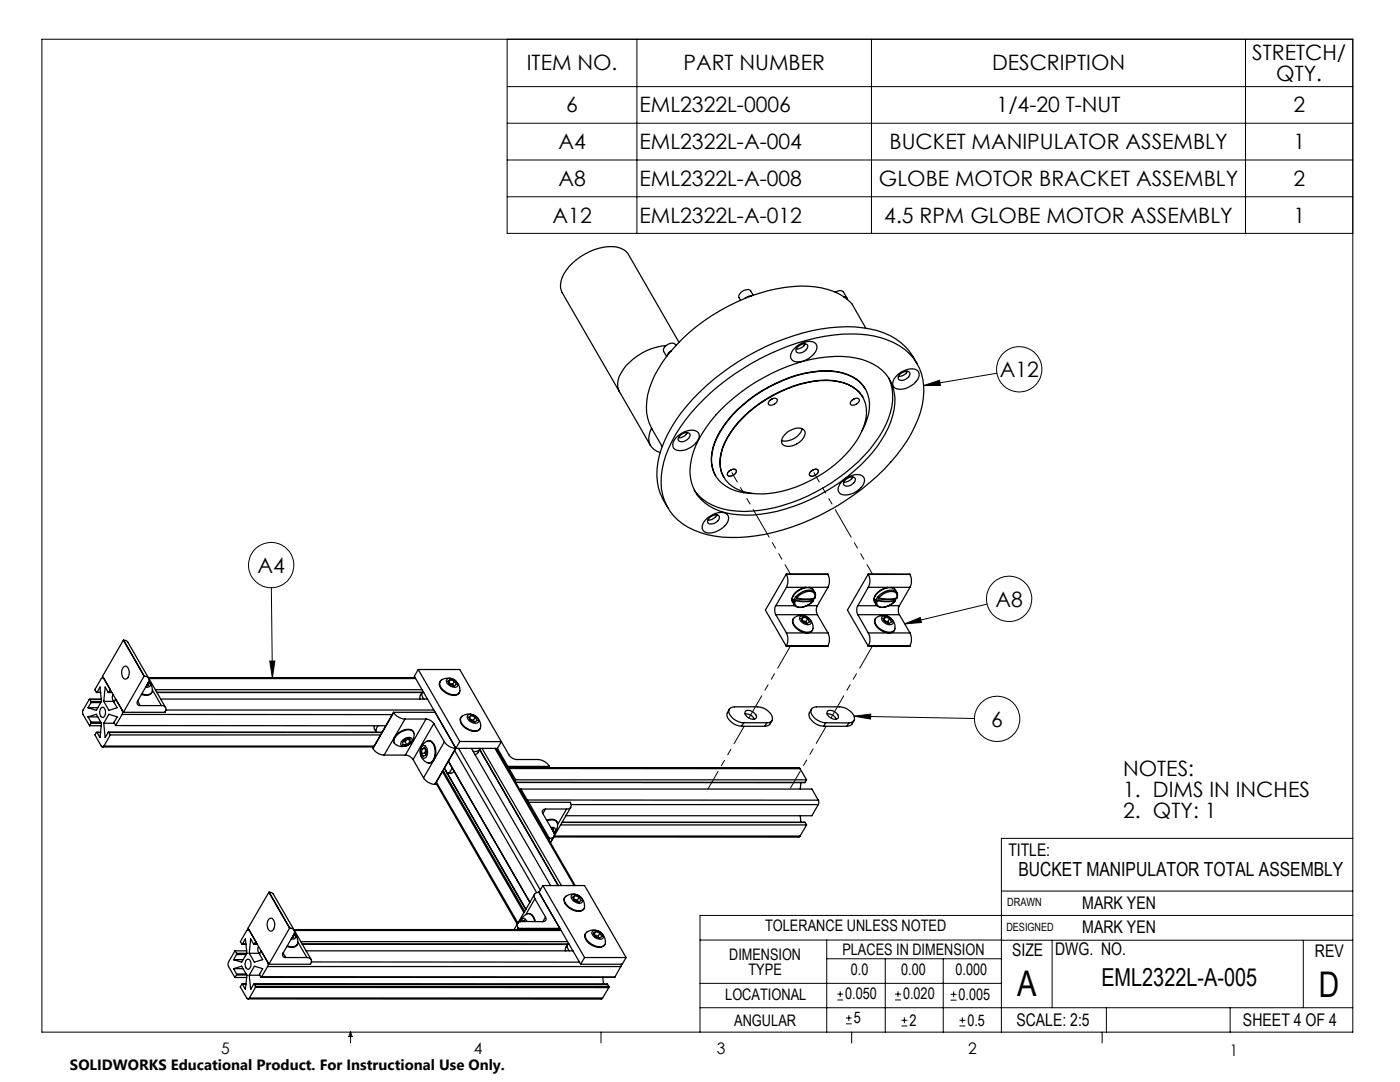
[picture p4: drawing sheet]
<svg xmlns="http://www.w3.org/2000/svg" width="279mm" height="216mm" viewBox="0 0 279 216" stroke-linecap="round" stroke-linejoin="round" font-family="sans-serif">
<g fill="none" stroke="#000" stroke-width=".2">
<path d="M8.4 7.8h261.6v198.2h-261.6zM101.2 7.8v38.8h168.8M101.2 17.3h168.8M127.1 7.8v38.8M173.9 7.8v38.8M248.6 7.8v38.8M101.2 24.6h168.8M101.2 31.9h168.8M101.2 39.3h168.8M184.3 76.9l3.2-1 .2 1zM199 74.5l-14.7 2.4M54.2 117.3l.2 17.9"/>
<path d="M53.8 131.9h1.1l-.5 3.3zM180.6 124.5l3.1-1.3 .2 1zM197 120.5l-16.4 4M170.5 142.9l3.3-.4-.1 1zM170.5 142.9l24 .5M199.8 177.8h70.2M270 167.3h-70.2v38.7M139.7 187.6h60.2M139.7 196.2h60.1M165 187.6v18.4M165 191.3h34.8M167.1 199.5h1.1"/>
<path d="M167.1 198.4h1.1M167.7 197.8v1.1M176.7 191.3v14.7M178.6 199.5h1.2M178.6 198.4h1.2M179.2 197.8v1.1M188.2 191.3v14.7M189.7 199.6h1.2M189.7 198.4h1.2M190.3 197.8v1.2M199.8 187.6h70.2M210 187.6v13.5"/>
<path d="M260.1 187.6v13.5M270 182.7h-130.3v23.3M70 206v2.1M70 206l.3 .8h-.7zM119.9 206v2.1M139.7 201.1h130.3M168.8 204.3h1.2M168.8 203.1h1.2M169.4 202.6v1.1M170 206v2.1M179.9 204.7h1.2M179.9 203.6h1.2"/>
<path d="M180.5 203v1.2M191.5 204.7h1.2M191.5 203.6h1.2M192.1 203v1.2M220 206v2.1M220.8 201.1v4.9M245.5 201.1v4.9"/>
<circle cx="203.4" cy="73.7" r="4.5"/>
<circle cx="54.1" cy="112.8" r="4.5"/>
<circle cx="201.4" cy="119.5" r="4.5"/>
<circle cx="199" cy="143.4" r="4.5"/>
</g>
<path d="M184.3 76.9l3.2-1 .2 1zM180.6 124.5l3.1-1.3 .2 1zM170.5 142.9l3.3-.4-.1 1zM53.8 131.9h1.1l-.5 3.3z" fill="#000"/>
<g fill="none" stroke="#000" stroke-width=".25">
<path d="M148.7 59.5a38.3 38.3 0 0 0-14.8 10.5M150 59l-1.3 .5M150 59a25.6 25.6 0 0 1 15.2-1.3l2.2 .9 1 .6M150 59l-.5 .1-.8 .4M150.3 58.9l-.5-.8a1.45 1.45 0 0 0-2.2 .5l-.2 .6 .4 .7M166.7 58.3a1.32 1.32 0 0 1 1.6-.1l.8 1.3M168.4 59.2l.7 .6M168.4 59.2a.62 .62 0 0 1 .7 .6M169.1 59.8l.9 .8 2.8 4.9M123.6 78.1l6.2 10.8M132.9 68.9a11.8 11.8 0 0 0-9.3 6.2 3.6 3.6 0 0 0 0 3M133.1 71a17.7 17.7 0 0 0-4.1 10.2 8.6 8.6 0 0 0 1 4.2"/>
<path d="M133.9 70l-.8 1M133.9 70l-.4 .3-.4 .7M134.9 68.9a1.06 1.06 0 0 0-1.7-.1 1.26 1.26 0 0 0-.8 1.3l.6 1M135.5 68.3l-10.1-17.5a4.5 4.5 0 0 0-4.9-1.5 11.6 11.6 0 0 0-8.3 6.1 3.7 3.7 0 0 0 0 3l11.4 19.7M140.5 79.7a46.2 46.2 0 0 1 27.6-13 18.6 18.6 0 0 1 12.5 3 10.7 10.7 0 0 1 3.4 11.2 28.3 28.3 0 0 1-8.9 14 46.5 46.5 0 0 1-26.1 12.2 19.6 19.6 0 0 1-12.8-2.6 10.4 10.4 0 0 1-4-10.8 26.8 26.8 0 0 1 8.3-14zM153.6 79.9a1.19 1.19 0 0 1 1.5-.2 1.15 1.15 0 0 1-1.7 .9l-.1-.2zM154.2 79.6l-.5 .2M158.4 69.6a3.8 3.8 0 0 1 4.2-1.2 1.46 1.46 0 0 1-.2 2.3 3.8 3.8 0 0 1-4.1 1.3 1.49 1.49 0 0 1 .1-2.4zM159.3 69.1l.3-.2a1.21 1.21 0 0 1 1.6 0 1.58 1.58 0 0 1-2.3 1.3 .84 .84 0 0 1 .4-1.1zM160.7 68.6v.1a2 2 0 0 1-1.8 .9M170 79.9a1.19 1.19 0 0 1 1.4-.2 1.15 1.15 0 0 1-1.7 .9v-.2zM170.5 79.6l-.4 .2"/>
<path d="M172.2 79.2a7.2 7.2 0 0 0-6-3.3 23.8 23.8 0 0 0-16.8 6.3 16.9 16.9 0 0 0-5.5 8.3 6.2 6.2 0 0 0 .6 4.8M172.7 77.6a7.4 7.4 0 0 0-5.6-3.4 22.4 22.4 0 0 0-13.7 3 23.3 23.3 0 0 0-10.8 11.1 7.3 7.3 0 0 0 .2 6.6M177.3 75.4a10.1 10.1 0 0 1 0 8 26.9 26.9 0 0 1-10 12 33.9 33.9 0 0 1-18.8 6.7 11.9 11.9 0 0 1-9.7-4l-.3-.3M178.8 75.1a3.8 3.8 0 0 1 4.2-1.3 1.46 1.46 0 0 1-.2 2.4 3.8 3.8 0 0 1-4.2 1.3 1.49 1.49 0 0 1 .2-2.4zM179.7 74.6a1.36 1.36 0 0 1 1.9-.2 1.56 1.56 0 0 1-2.2 1.3 .77 .77 0 0 1 .3-1.1zM181.1 74.1v.1a2.16 2.16 0 0 1-1.8 .9M183 72.6a12.2 12.2 0 0 0-9.3-6.9 32.1 32.1 0 0 0-17.2 2 45.9 45.9 0 0 0-21.6 16.1 18.7 18.7 0 0 0-3.7 12.3 11.3 11.3 0 0 0 2.1 5.2M130 85.4a3.2 3.2 0 0 0 .6 4.3l1.2 .6M130 85.4l2.2 3.7M134.9 87.3a3.9 3.9 0 0 1 4.2-1.2 1.2 1.2 0 0 1 .1 1.8 4 4 0 0 1-4.4 1.8 1.52 1.52 0 0 1 .1-2.4zM135.8 86.9a1.36 1.36 0 0 1 1.9-.3 1.58 1.58 0 0 1-2.3 1.3 .84 .84 0 0 1 .4-1zM137.2 86.3v.1a2 2 0 0 1-1.8 .9"/>
<path d="M144 81.6a36.2 36.2 0 0 1 21.1-10.4 14.5 14.5 0 0 1 10.9 2.7 8.5 8.5 0 0 1 2.2 9 24.5 24.5 0 0 1-9.1 12.2 34.6 34.6 0 0 1-20.2 7.7 12 12 0 0 1-9.7-3.9 9.3 9.3 0 0 1-.9-8.6 22.9 22.9 0 0 1 5.7-8.7zM145.5 94.1a1.11 1.11 0 0 1 1.4-.3 1.18 1.18 0 0 1-1.7 1l-.1-.2zM146 93.7l-.4 .3M148.4 83.2a25.4 25.4 0 0 1 16.6-7.3 8.2 8.2 0 0 1 7.1 3.2 7.5 7.5 0 0 1-.4 7.5 24.6 24.6 0 0 1-16.9 11.7 11.8 11.8 0 0 1-8.7-1.3 5.8 5.8 0 0 1-2.2-6.5 14.9 14.9 0 0 1 4.5-7.3zM156.6 86.7a2.98 2.98 0 0 1 3.8-.9 1.8 1.8 0 0 1-.8 2.4 2.92 2.92 0 0 1-3.4 .5 1.45 1.45 0 0 1 .4-2zM160.1 85.5a3.6 3.6 0 0 1-4.1 2.4M161.8 94.1a1.07 1.07 0 0 1 1.5-.3 1.15 1.15 0 0 1-1.8 1v-.2zM162.3 93.7l-.4 .3M167.9 96.2a3.8 3.8 0 0 1 4.1-1.3 1.46 1.46 0 0 1-.1 2.4 3.9 3.9 0 0 1-4.2 1.3 1.5 1.5 0 0 1 .2-2.4zM168.8 95.7a1.36 1.36 0 0 1 1.9-.2 1.56 1.56 0 0 1-2.2 1.3 .77 .77 0 0 1 .3-1.1zM170.2 95.2l-.2 .3a2 2 0 0 1-1.6 .7M172 85.9a8.8 8.8 0 0 0 .8-8.1 8.1 8.1 0 0 0-6.9-3.7 25.9 25.9 0 0 0-17.6 6.7 17.6 17.6 0 0 0-6.2 9.7 6.3 6.3 0 0 0 4.7 7.4l1 .3 2.5 .3"/>
<path d="M140.8 103.8a3.8 3.8 0 0 1 4.1-1.3 1.49 1.49 0 0 1-.2 2.3 3.8 3.8 0 0 1-4.1 1.3 1.49 1.49 0 0 1 .2-2.3zM141.6 103.3a1.3 1.3 0 0 1 1.9-.3 1.56 1.56 0 0 1-2.2 1.4 .81 .81 0 0 1 .3-1.1zM143.1 102.7l-.3 .4a2 2 0 0 1-1.5 .7M156.9 114.5l.1 .1M156.9 114.5l-4.1 7.2 4.1 7.2M156.9 114.5l8.3 .1M157 114.6a3.1 3.1 0 0 1 0 2.6M157 117.2l-2.2 3.7M157 114.6h8.2M157 117.2h3.8M158.5 119.7h.1M158.5 119.7h3.8v.2"/>
<path d="M158.5 119.7l.2 .2M158.5 119.7l-.1 .4 .1 .6M158.7 119.9a9.2 9.2 0 0 0 3.6 0M158.7 119.9a1 1 0 0 0 .2 1 1 1 0 0 0 1 .3l.6-.1a3.8 3.8 0 0 0 1.8-1.2M158.8 119.2l.2 .1M158.8 119.2l-.3 .5M159 119.3a3.3 3.3 0 0 1 3.2-1.2 .89 .89 0 0 1 .4 1.2M159 119.3a7.7 7.7 0 0 0 3.6 0M161.4 117.2h3.8M162.3 117.7a2.22 2.22 0 0 0-3.1 .1 1.97 1.97 0 0 0-1 2.4M162.3 119.8a3.3 3.3 0 0 1-3.4 1.2l-.4-.3M162.6 119.3l-.3 .4"/>
<path d="M162.6 118.2a.98 .98 0 0 1 0 1.1M162.6 118.2a1.95 1.95 0 0 0-2.4-.1l-1.1 .6-.3 .5M162.6 118.2v.1a1.54 1.54 0 0 0-2.2-.9 2.99 2.99 0 0 0-2.3 2.4l.1 .3M165.2 114.6a3.1 3.1 0 0 1 0 2.6M165.2 117.2l-2.1 3.7M173.3 114.6a2.77 2.77 0 0 1 0 2.6M173.3 114.6h8.3M173.3 114.5v.1M173.3 117.2l-2.1 3.7M173.3 114.5l-4.2 7.2 4.2 7.2M173.3 114.5l8.3 .1M173.3 117.2h3.9"/>
<path d="M174.8 119.7l.2 .2M174.8 119.7l-.1 .4 .1 .6M174.8 119.7h.1M174.8 119.7h3.9M175 119.9a9.2 9.2 0 0 0 3.6 0M175 119.9a1 1 0 0 0 .3 1 1 1 0 0 0 1 .3l1-.3 1.3-1M175.2 119.2l.2 .1M175.2 119.2l-.4 .5M175.4 119.3a2.74 2.74 0 0 1 3.4-1l.2 .3v.7M175.4 119.3a7.7 7.7 0 0 0 3.6 0M177.8 117.2h3.8M178.7 117.7a2.22 2.22 0 0 0-3.1 .1 1.97 1.97 0 0 0-1 2.4"/>
<path d="M178.7 119.7l-.1 .2M178.7 119.8a3.3 3.3 0 0 1-3.4 1.2l-.5-.3M178.9 119.3l-.2 .4M179 118.2a.93 .93 0 0 1 0 1.1M179 118.2a1.88 1.88 0 0 0-2.5-.1l-1 .6-.3 .5M179 118.2v.1a1.54 1.54 0 0 0-2.2-.9 2.99 2.99 0 0 0-2.4 2.4l.2 .4M181.6 114.6a3.1 3.1 0 0 1 0 2.6M181.6 117.2l-2.1 3.7M17.9 139.5h2.3M17.9 139.6l-.1-.1-1.3 2.5 .1 .6 1.3 2.2M17.9 139.6l.3 .4M17.9 139.6h2.3"/>
<path d="M18.2 140v.2M18.2 140h2M19.3 138.2h.8M19.4 138.1h-.2l-.2-.6 1.2-2.1a.29 .29 0 0 1 .3-.2 .29 .29 0 0 1 .2 .2l1.3 2.2-.3 .5M19.4 138.1l.6-1 .2 2.8-1 1.8-1.6-.5M19.4 138.1h.7M20.5 135.2h.1M20.7 139.9l1 1.8 1.7-.5-.6-1.1 .3-.6 1.3 2.2 .1 .4-.1 .5M20.7 139.9h1.9M21.7 138.2h.6M21.7 138.1h-.1l-.6-1-.3 2.8M21.7 138.1h.6"/>
<path d="M22.6 138.6a1.16 1.16 0 0 0 .2 1.5M24.6 133.2l.5-.3a1.52 1.52 0 0 1 0 2.6 1.18 1.18 0 0 1-.8-1.7zM24.6 127.7l-4.1 7.2 4.1 7.2M24.6 127.7l4.2 7.2M24.6 127.7h.1M24.7 127.7l.5 .1 .3 .3 4.2 7.2M24.7 127.7l4.1 7.2M27.5 139.9a.56 .56 0 0 0-.1 .6 .56 .56 0 0 0 .6 .3M27.5 139.9l.5 .9M28.8 134.9l-4.2 7.2M28.8 134.9h.1M28.8 134.9a.79 .79 0 0 1 .9 .4 .79 .79 0 0 1-.1 .9"/>
<path d="M29.6 136.2l-2.1 3.7M29.6 136.2h.1M29.6 135.2h53.2M29.6 136.2v.6h-.4M29.6 136.2l-.3 .6M29.7 136a1.85 1.85 0 0 1 .4 2.4 1.92 1.92 0 0 1-1.8 0M29.7 136a.63 .63 0 0 1 .3 .6 .63 .63 0 0 1-.5 .5h-.4M29.7 135.4l3.3 5.7M29.7 135.4h53.2M30.3 138.2a1.52 1.52 0 0 1-2.1 .4M30.4 137.7l1.8 3.1M31 137.6h53.2"/>
<path d="M31.3 138.1h53.2M31.3 138.2h53.3M32.1 139.5h53.2M83.5 133.6l-.8 1.3 8.3 14.4M83.5 133.6l8.3 14.4M83.5 133.6h8.3l8.2 14.4M83.8 139.5a1.35 1.35 0 0 1 .4-1.3 1.41 1.41 0 0 0 .4 1.3M87.8 136a1.47 1.47 0 0 0 .8 2 2.36 2.36 0 0 0 3 .3l.1-.1M88.1 135.7a2.35 2.35 0 0 1 2.6 0 2.35 2.35 0 0 1 1 2.5 1.98 1.98 0 0 1-2.6 0 1.93 1.93 0 0 1-1.3-2.2zM89.2 135.6a1.58 1.58 0 0 1 2.2 1.1 1.07 1.07 0 0 1-1.8 0 .82 .82 0 0 1-.4-1.1zM89.6 136.3l.7 .3M89.9 135.6l-.5 .3 .4 .7 .8 .3 .5-.3-.4-.7"/>
<path d="M89.9 135.6l.8 .3M89.9 135.6l-.4 .6M90.3 136.6l.2 .2M90.7 135.9l-.4 .7M154.8 120.9a2.02 2.02 0 0 0 0 1.8M154.8 122.7l2.2 3.6M154.8 122.7h8.3M154.8 120.9h3.8M157 126.3a3.1 3.1 0 0 1 0 2.6M157 128.9h-.1M157 126.3h8.2M157 128.9h8.2"/>
<path d="M158.1 128.9h.6M158.2 120.1l.3 .6M158.3 123.5a1.47 1.47 0 0 0 .8 2 2.36 2.36 0 0 0 3 .3l.1-.1M158.5 120.7h.1M158.5 123.2a2.35 2.35 0 0 1 2.7 0 2.35 2.35 0 0 1 1 2.5 1.98 1.98 0 0 1-2.6 0 1.93 1.93 0 0 1-1.3-2.2zM159.7 123.1a1.61 1.61 0 0 1 2.2 1.1 1.08 1.08 0 0 1-1.8 0 .82 .82 0 0 1-.4-1.1zM160.1 123.8l.7 .3M160.3 123.1l-.4 .3 .4 .7 .8 .3 .4-.3-.3-.7M160.3 123.1l.9 .3M160.3 123.1l-.3 .6M160.8 124.1l.2 .3M161 120.9h2.1"/>
<path d="M161.2 123.4l-.4 .7M163.1 120.9a2.02 2.02 0 0 0 0 1.8M163.1 122.7l2.1 3.6M165.2 126.3a3.1 3.1 0 0 1 0 2.6M165.2 128.9h-8.3M171.2 120.9a2.02 2.02 0 0 0 0 1.8M171.2 122.7h8.3M171.2 122.7l2.1 3.6M171.2 120.9h3.8M173.3 126.3a2.77 2.77 0 0 1 0 2.6M173.3 126.3h8.3M173.3 128.9h8.3"/>
<path d="M173.3 128.9h.1M174.5 128.9h.6M174.6 120.2l.2 .5M174.7 123.5a1.49 1.49 0 0 0 .7 2 2.41 2.41 0 0 0 3.1 .3v-.1M174.9 123.2a2.35 2.35 0 0 1 2.7 0 2.35 2.35 0 0 1 .9 2.5 1.98 1.98 0 0 1-2.5 0 1.93 1.93 0 0 1-1.3-2.2zM176 123.1a1.56 1.56 0 0 1 2.2 1.1v.3a1.58 1.58 0 0 1-2.3-1.2zM176.5 123.8l.7 .3M176.7 123.1l-.5 .3 .4 .7 .8 .3 .5-.3-.3-.7M176.7 123.1l.9 .3M176.7 123.1l-.3 .6M177.2 124.1l.1 .3M177.4 120.9h2.1"/>
<path d="M177.6 123.4l-.4 .7M179.5 120.9a2.02 2.02 0 0 0 0 1.8M179.5 122.7l2.1 3.6M181.6 126.3a3.1 3.1 0 0 1 0 2.6M181.6 128.9h-8.3M17.6 143.1l1.6-.6 1 1.8M17.6 143.1l.6 1M17.6 143.1h1.9M17.6 141.2h1.9M17.9 144.8h2.3M18.2 144.1v.2M18.2 144.3l-.3 .5"/>
<path d="M18.2 140.2l-.6 1M18.2 144.3h2M18.2 144.1h1.9M18.2 140.2h1.9M19.3 146.1h.8M20.2 144.3l-.2 2.9-.7-1.1-.4 .5 1.3 2.3a.29 .29 0 0 0 .3 .1 .29 .29 0 0 0 .2-.1M20.2 141.2l.3-.1a1.21 1.21 0 0 1 0 2.1 1.22 1.22 0 0 1-.3-2zM20.5 149h54M20.7 144.3l1-1.8 1.7 .6-.6 1 .3 .7M20.7 144.3l.3 2.9 .6-1h.1M20.7 144.3h2.1M20.7 148.9h53.9"/>
<path d="M21.7 146.1h54.5l-54.5 .1M21.7 146.2l.3 .4M22 146.6l-1.3 2.3M22 146.6h53.9M23.1 144.8h53.9M24.4 142.6l-1.3 2.2M24.4 142.6h53.9M28 140.8h4.2M32.2 140.8a.79 .79 0 0 1 .9 .4 .79 .79 0 0 1-.2 .9h-8.3M33.1 141.7h53.5M74.4 149.4a2.85 2.85 0 0 0 2.3 1.3M74.7 144.8l-.1 .4 .5 .9a1.45 1.45 0 0 1 .4-1.3"/>
<path d="M76.7 150.7h4.2M78.5 142.1h8.4l4.1 7.2M78.5 142.1l.1 .1M78.5 142.1l-4.1 7.3M78.6 142.2a3.1 3.1 0 0 0 2.2 1.3M78.6 142.2l-4.2 7.2M79.1 146.8a2.94 2.94 0 0 1 3.2-1 2.02 2.02 0 0 1-1.1 3 1.93 1.93 0 0 1-2.6-.8l.2-.8zM80.3 147.7a1.28 1.28 0 0 1 1.9-.2 1.6 1.6 0 0 1-2 1.3 .72 .72 0 0 1 .1-1.1zM80.4 148h.4M80.8 148l.4 .6M80.8 143.5h4.2M80.8 143.5l-4.1 7.2"/>
<path d="M80.9 150.7a1.91 1.91 0 0 1 1.5 .9M81.4 147.5l-.6 .5M81.5 147.5l.3 .5M81.8 148v-.5h-.7l-.7 .5v.6h.8M81.8 148l-.6 .6M82.4 151.6l2.1 3.6M82.5 146.1a1.48 1.48 0 0 0-2.1-.4 2.78 2.78 0 0 0-1.9 2.1l.2 .5M84.1 150.3h.7M84.2 149.4l.5-.2 .4 .6-.1 .9-.5 .2-.4-.6M84.2 149.4l-.1 .9M84.2 149.4h.7M84.3 148.9a.59 .59 0 0 1 .9 .4 1.55 1.55 0 0 1-.5 2 1.38 1.38 0 0 1-.6-2.1z"/>
<path d="M84.5 155.2a2.82 2.82 0 0 0 2.3 1.3M84.7 148.2l.5-.3a1.42 1.42 0 0 1 1.6 1.6 2.58 2.58 0 0 1-.9 2.7 1.98 1.98 0 0 1-2-2.4l.1-.6zM84.8 150.3l.2 .3M84.9 149.5l-.1 .8M85 143.5a2.08 2.08 0 0 1 1.6 .9M85 143.5l-4.1 7.2M85.5 147.8a1.56 1.56 0 0 1 1.4 1.7 2.58 2.58 0 0 1-.9 2.7l-.5 .1M86.6 144.4l2.1 3.6M86.6 144.4l-4.2 7.2M87 156.2l16.2 28.2M87.1 156.1l16.3 28.1M88.3 154l16.3 28.1"/>
<path d="M88.4 153.7l16.3 28.2M88.7 148a2.85 2.85 0 0 0 2.2 1.3M88.7 153.3l16.3 28.1M88.7 148l-4.2 7.2M88.7 153.3l16.2 28.2M89.5 151.9l16.2 28.2M89.5 151.9l16.3 28.1M90.2 153.2a1.31 1.31 0 0 1-.9 1.1M90.6 153.9a1.3 1.3 0 0 1-1.3 .4M90.7 149.8l16.4 28.3M90.9 149.3h8.4M90.9 149.3l-4.1 7.2"/>
<path d="M91 149.3l-4.2 7.2M91.5 149.3l16.3 28.3M91.8 148l-.8 1.3M91.8 148h8.2M92 143.2a1.58 1.58 0 0 0 .7 2 2.59 2.59 0 0 0 2.8 .5l.3-.3M92.2 142.9a2.31 2.31 0 0 1 2.7 0 2.31 2.31 0 0 1 .9 2.5 1.92 1.92 0 0 1-2.5 0 1.96 1.96 0 0 1-1.3-2.2zM93.3 142.7a1.57 1.57 0 0 1 2.2 1.2 .82 .82 0 0 1-1.4 .2 1.19 1.19 0 0 1-.8-1.4zM93.7 143.4l.8 .3M94 142.8l-.4 .3 .3 .7 .9 .3 .4-.3-.3-.7M94 142.8l.9 .3M94 142.8l-.3 .5M94.1 149.3l15.8 27.4"/>
<path d="M94.4 149.9a1.42 1.42 0 0 0 1.3-.3 1.48 1.48 0 0 1-.9 1M94.5 143.7l.2 .3M94.9 143.1l-.4 .6M95.6 149.3l15.8 27.4M96.2 149.3l15.8 27.4M98.8 149.3l15.8 27.4M99 149.3l15.8 27.4M99.3 149.3l2.1 3.6M100 148l1.6 2.7a1.91 1.91 0 0 0 1.6 .9h4.2a2.82 2.82 0 0 1 2.2 1.3M100 148l-.7 1.3M101.2 153.2h.2l.2 .2M101.4 153.2h58l.3 .2"/>
<path d="M101.4 152.9l-.2 .3M101.4 152.9h8.2M101.6 153.4l1.3 2.2M101.6 153.4h58.1M102.9 156.1h57.8zM102.9 155.6l-.1 .3M102.9 155.6h58.1M104 157.4l-.2 .3M104 157.4l1.2 2.2M104 157.4h58l1.3 2.3M105.2 159.6l.1 .7M105.2 159.6l58.1 .1"/>
<path d="M109.6 152.9l-.1 .3M145.6 141.5a1.63 1.63 0 0 0 .4 2.6 3.4 3.4 0 0 0 2 .8M148 144.9h4.6M148.4 144.2a3 3 0 0 1-2.9-2.3 1 1 0 0 1 1.1-.9h4.6a3.1 3.1 0 0 1 3 2.4 .95 .95 0 0 1-1.2 .8M148.4 144.2l-.4 .7M148.4 144.2h4.6M148.7 142.5a1.82 1.82 0 0 1 1.9 1M148.8 141.9a1.61 1.61 0 0 1 2.2 1.3 1.47 1.47 0 0 1-2.3-1.1zM153 144.2l-.4 .7M154.1 143.8l-.6 .9-.9 .2M159.7 153.4l1.3 2.2M159.8 156.2l-.1 1.2"/>
<path d="M161 155.6l-.3 .5M161.9 141.5a1.6 1.6 0 0 0 .4 2.6 3.4 3.4 0 0 0 2.1 .8M163.3 159.7l.1 .2-.1 .6M164.4 144.9h4.6M164.8 144.2a3 3 0 0 1-3-2.3 1 1 0 0 1 1.1-.9h4.7a3.1 3.1 0 0 1 2.9 2.4 1.01 1.01 0 0 1-1.1 .9M164.8 144.2l-.4 .7M164.8 144.2l4.6 .1M165.1 142.5a1.73 1.73 0 0 1 1.8 1M165.2 141.9a1.61 1.61 0 0 1 2.1 1.3 1.47 1.47 0 0 1-2.2-1.1zM169.4 144.3l-.4 .6M170.5 143.8l-.7 .9-.8 .2M53.7 178h.1"/>
<path d="M53.7 178l-4.2 7.2 4.2 7.2M53.7 178l4.1 7.2M53.7 178l.5 .1 .3 .3 7.6 13.1M53.7 178l4.2 7.2M105.5 160.1h8.3a.81 .81 0 0 1 .1 .9 .81 .81 0 0 1-.8 .4M105.5 160.1l-.2 .3M105.5 160.1l4.1 7.2M106.7 178.4l-3.4 5.8M106.8 179.4l2.1 3.6M106.8 179.4l-1.8 3.1M107.6 178a.82 .82 0 0 0-.9 .4 .82 .82 0 0 0 .1 1M107.6 178l8.3 14.4"/>
<path d="M107.6 178l4.1 7.2M108.3 176.7l-.7 1.3M108.3 176.7l8.4 14.4M108.3 176.7h8.4l8.3 14.4M108.3 162.3l2.2 3.7M108.9 161.4a.58 .58 0 0 0-.6 .3 .58 .58 0 0 0 0 .6M108.9 161.4h4.2M108.9 161.4l-.6 .9M109.1 163.7a1.46 1.46 0 0 1 2.1 .3M109.2 163.8a1.4 1.4 0 0 1 2.1 .6l-.1 .7-.6 1.2M109.6 167.3l-.1 .2M109.6 167.3h.1"/>
<path d="M109.7 167.3l-.2 .3M110 165.1a.69 .69 0 0 1 .9 .6l-.3 .5M110.1 165.4h.3l.1 .6M110.2 165.4l.3 .6M110.5 166a.79 .79 0 0 1 .1 .9 .79 .79 0 0 1-.9 .4M110.5 166h.1M110.6 166.8h49.1M111.9 164.6h49.1M112.1 164.1h48.6M112.7 179.1a2.29 2.29 0 0 1 2.8-.4 2.29 2.29 0 0 1 1.1 2.6 1.94 1.94 0 0 1-2.6 0 1.96 1.96 0 0 1-1.3-2.2zM112.7 179.1a1.58 1.58 0 0 0 .8 2 2.59 2.59 0 0 0 2.8 .5l.3-.3M113.1 161.4l-1.8 3.2"/>
<path d="M113.9 161.1l-4 7 .7-1.2M114 160.5h49.3M114.1 178.6a1.57 1.57 0 0 1 2.2 1.2 .82 .82 0 0 1-1.4 .2 1.19 1.19 0 0 1-.8-1.4zM114.5 179.4l.7 .2M114.8 178.7l-.5 .3 .4 .7 .8 .3 .5-.3-.4-.7M114.8 178.7l.8 .3M114.8 178.7l-.4 .5M115.2 179.6l.2 .4M115.6 179l-.4 .6M159.7 166.8l-.3 .2h-48.9M159.7 162.8l.1 1.3M160.6 164.1h.1"/>
<path d="M160.7 164.1l.3 .5M161 164.6l-1.3 2.2M163.3 160.5l-1.3 2.3h-49.1M46.6 193.3l1.6-.5 1.1 1.8-.3 2.8-.6-1M46.6 193.3l.6 1M46.6 193.3h1.9M46.6 191.5h1.9M46.9 189.7l-1.4 2.6 .1 .6 1.3 2.2M46.9 195.1h2.3M46.9 189.7l.3 .5M46.9 189.7h2.3M47.2 190.2v.3"/>
<path d="M47.2 194.3v.3M47.2 190.5l-.6 1M47.2 194.6l-.3 .5M47.2 190.2h2M47.2 194.6h2M47.2 194.3h1.9M47.2 190.5h1.9M48.3 196.4h.8M48.3 188.4h.8M48.4 188.4h-.1l-.3-.5 1.2-2.2a.29 .29 0 0 1 .3-.2 .29 .29 0 0 1 .3 .2l1.2 2.2-.4 .5-.6-1-.3 2.8M48.4 196.4l-.5 .5 1.3 2.2a.29 .29 0 0 0 .3 .2 .29 .29 0 0 0 .3-.2M48.4 188.4l.6-1 .3 2.8-1.1 1.8-1.6-.5"/>
<path d="M49.3 191.5l.2-.1a1.17 1.17 0 0 1 0 2 1.24 1.24 0 0 1-.2-1.9zM49.5 185.5h.2M49.7 190.2l1.1 1.8 1.6-.5-.6-1.1 .3-.7 1.3 2.2 .1 .5-.1 .5M49.7 194.6l1.1-1.8 1.6 .5-.6 1 .2 .6h.2M49.7 194.6l.3 2.8 .6-1h.2M49.7 194.6h2.1M49.7 190.2h2M49.8 199.1h70.5M50.7 196.4h70.5M50.7 188.4h.7M50.8 196.4l.2 .4M50.8 196.4h70.4"/>
<path d="M51 196.8v.2M51 197l-1.2 2.1M51 197l70.5 .1M51 196.8h70.5M51.6 188.9a1.16 1.16 0 0 0 .2 1.5M52.2 194.9l70.5 .1M53.4 192.9l-1.2 2M53.4 192.9h70.5M53.6 183.4l.5-.2a1.55 1.55 0 0 1 .1 2.6 1.24 1.24 0 0 1-.9-1.7zM53.7 192.4h8.2M56.5 190.1a.56 .56 0 0 0-.1 .7 .56 .56 0 0 0 .6 .3M56.5 190.1l.5 1"/>
<path d="M57 191.1h4.2M57.8 185.2h.1M57.8 185.2l-4.1 7.2M57.9 185.2a.79 .79 0 0 1 .8 .4 .79 .79 0 0 1-.1 .9l-2.1 3.6M58.1 187.4a.69 .69 0 0 0 .9-.6l-.3-.6a1.85 1.85 0 0 1 .4 2.5 2.06 2.06 0 0 1-1.8 0M58.6 186.5h.1M58.6 185.5h53.3M58.6 186.5v.6h-.3M58.6 186.5l-.3 .6M58.7 185.7h53.3M59.3 188.5a1.52 1.52 0 0 1-2 .3M59.4 188l1.8 3.1"/>
<path d="M60 187.9h53.2M61.1 189.7h53.2M61.2 191.1a.79 .79 0 0 1 .9 .3 .79 .79 0 0 1-.1 1M62 192.4h-.1M62.1 191.9l53.5 .1M103.3 184.3l-.7 1.2M103.4 185.2h.1M103.4 185.2l-.2 .3M103.4 185.2h8.3M103.4 185.2l-.1 .3M104.1 183.9h.1M104.1 183.9a.79 .79 0 0 0-.8 .4 .79 .79 0 0 0 .1 .9"/>
<path d="M104.1 183.9l.5-.3 .2 .3M104.1 183.9h.7M104.1 183.9h4.2M105.2 183.9l-.5-.6a.7 .7 0 0 0-.8 .6 2.17 2.17 0 0 1 1.6-1.6 1.63 1.63 0 0 1 1.2 1.6M105.5 182.3a1.5 1.5 0 0 1 1.3 1.6M108.9 183a.56 .56 0 0 1 0 .6 .56 .56 0 0 1-.6 .3M108.9 183l-.6 .9M111.7 185.2l-.1 .3M111.8 185.3l-.2 .2M113.6 188.4h-53.3l53.3 .1M113.6 189.7a1.27 1.27 0 0 1-.3-1.2l-.4 .5v.8M116.7 191.1l-.8 1.3"/>
<path d="M116.7 191.1h8.3M116.9 186.3a1.48 1.48 0 0 0 .7 2 2.41 2.41 0 0 0 3 .3l.1-.1M117.1 186a2.34 2.34 0 0 1 2.7 0 2.34 2.34 0 0 1 .9 2.5 1.98 1.98 0 0 1-2.6 0 1.92 1.92 0 0 1-1.2-2.2zM118.2 185.8a1.58 1.58 0 0 1 2.2 1.2 1.07 1.07 0 0 1-1.8 0 .82 .82 0 0 1-.4-1.2zM118.6 186.5l.8 .3M118.9 185.9l.8 .3M118.9 185.9l-.5 .3 .4 .7 .9 .3 .4-.3-.4-.7M118.9 185.9l-.3 .5M119.4 186.8l.2 .3M119.7 186.2l-.3 .6M120.3 199.1l-.3 .3-70.5-.1M120.3 195l.1 1.4"/>
<path d="M121.2 196.4l.3 .4M121.5 196.8v.3M121.5 197.1l-1.2 2M122.7 195h-70.6M123.9 192.9l-1.2 2.1M124 192.4l-.1 .5M125 191.1l-.8 1.3h-8.3"/>
</g>
<path d="M146.5 93.6a1.19 1.19 0 0 0-1.3 1.2 1.15 1.15 0 0 0 1.7-1l-.4-.2M162.8 93.6a1.19 1.19 0 0 0-1.2 1.2 1.15 1.15 0 0 0 1.7-1l-.5-.2M158.8 128.9h-.7M175.1 128.9h-.6" fill="none" stroke="#000" stroke-width=".2" stroke-dasharray="6.3 1.3 1.3 1.3 1.3 1.3"/>
<path d="M157.8 128.9l-8.3 14.4M174.1 128.9l-8.3 14.4" fill="none" stroke="#000" stroke-width=".2" stroke-dasharray="6.3 1.3 1.3 1.3 1.3 1.3" stroke-dashoffset="1.2"/>
<path d="M164.9 144.9l-7.2 12.4" fill="none" stroke="#000" stroke-width=".2" stroke-dasharray="6.3 1.3 1.3 1.3 1.3 1.3" stroke-dashoffset="2.4"/>
<path d="M148.5 144.9l-7.2 12.5" fill="none" stroke="#000" stroke-width=".2" stroke-dasharray="6.3 1.3 1.3 1.3 1.3 1.3" stroke-dashoffset="2.3"/>
<path d="M157.7 114.5l-11.6-20.2M174.1 114.5l-11.7-20.2" fill="none" stroke="#000" stroke-width=".2" stroke-dasharray="6.3 1.3 1.3 1.3 1.3 1.3" stroke-dashoffset="4.2"/>
<g font-size="7.1">
<text x="203" y="198.7">A</text>
<text x="263.2" y="198.9">D</text>
</g>
<text font-size="4.9" x="219.8" y="196.7">EML2322L-A-005</text>
<g font-size="4.2">
<text x="105.1" y="14.1">ITEM NO.</text>
<text x="136.4" y="14.1">PART NUMBER</text>
<text x="198" y="14.1">DESCRIPTION</text>
<text x="249.9" y="12">STRETCH/</text>
<text x="254.7" y="16.1">QTY.</text>
<text x="113" y="22.4">6</text>
<text x="127.6" y="22.4">EML2322L-0006</text>
<text x="198.9" y="22.4">1/4-20 T-NUT</text>
<text x="258.1" y="22.4">2</text>
<text x="111.4" y="29.8">A4</text>
<text x="127.6" y="29.8">EML2322L-A-004</text>
<text x="177.5" y="29.8">BUCKET MANIPULATOR ASSEMBLY</text>
<text x="258.1" y="29.8">1</text>
<text x="111.4" y="37.1">A8</text>
<text x="127.6" y="37.1">EML2322L-A-008</text>
<text x="175.4" y="37.1">GLOBE MOTOR BRACKET ASSEMBLY</text>
<text x="258.1" y="37.1">2</text>
<text x="110.3" y="44.4">A12</text>
<text x="127.6" y="44.4">EML2322L-A-012</text>
<text x="176.5" y="44.4">4.5 RPM GLOBE MOTOR ASSEMBLY</text>
<text x="258.1" y="44.4">1</text>
<text x="199.5" y="75.3">A12</text>
<text x="51.4" y="114.3">A4</text>
<text x="198.7" y="121.1">A8</text>
<text x="197.8" y="145">6</text>
<text x="224.2" y="154.8">NOTES:</text>
<text x="224.2" y="158.9">1. DIMS IN INCHES</text>
<text x="224.2" y="163.1">2. QTY: 1</text>
</g>
<text font-size="3.9" x="203.2" y="174.9">BUCKET MANIPULATOR TOTAL ASSEMBLY</text>
<g font-size="3.5">
<text x="201.2" y="170.7">TITLE:</text>
<text x="216" y="181.4">MARK YEN</text>
<text x="202" y="190.7">SIZE</text>
<text x="210.6" y="190.6">DWG. NO.</text>
<text x="216" y="186.2">MARK YEN</text>
<text x="262.4" y="190.9">REV</text>
<text x="202.9" y="204.6">SCALE: 2:5</text>
<text x="248.1" y="204.6">SHEET 4 OF 4</text>
</g>
<g font-size="3.2">
<text x="152.7" y="185.7">TOLERANCE UNLESS NOTED</text>
<text x="145.5" y="191.5">DIMENSION</text>
<text x="168.1" y="190.5">PLACES IN DIMENSION</text>
<text x="149.4" y="194.6">TYPE</text>
<text x="169.8" y="194.6">0.0</text>
<text x="179.8" y="194.6">0.00</text>
<text x="190.7" y="194.6">0.000</text>
<text x="144.7" y="199.6">LOCATIONAL</text>
<text x="168.7" y="199.4">0.050</text>
<text x="180.2" y="199.4">0.020</text>
<text x="191.3" y="199.5">0.005</text>
<text x="146.5" y="204.6">ANGULAR</text>
<text x="170.4" y="204.2">5</text>
<text x="181.5" y="204.6">2</text>
<text x="193.1" y="204.6">0.5</text>
<text x="44.2" y="210.4">5</text>
<text x="94.6" y="210.3">4</text>
<text x="143.1" y="210.4">3</text>
<text x="193.2" y="210.3">2</text>
<text x="245.4" y="210.6">1</text>
</g>
<text font-size="3" x="14" y="213.5">SOLIDWORKS Educational Product. For Instructional Use Only.</text>
<g font-size="2.3">
<text x="200.8" y="185.7">DESIGNED</text>
<text x="201" y="180.9">DRAWN</text>
</g>
</svg>
